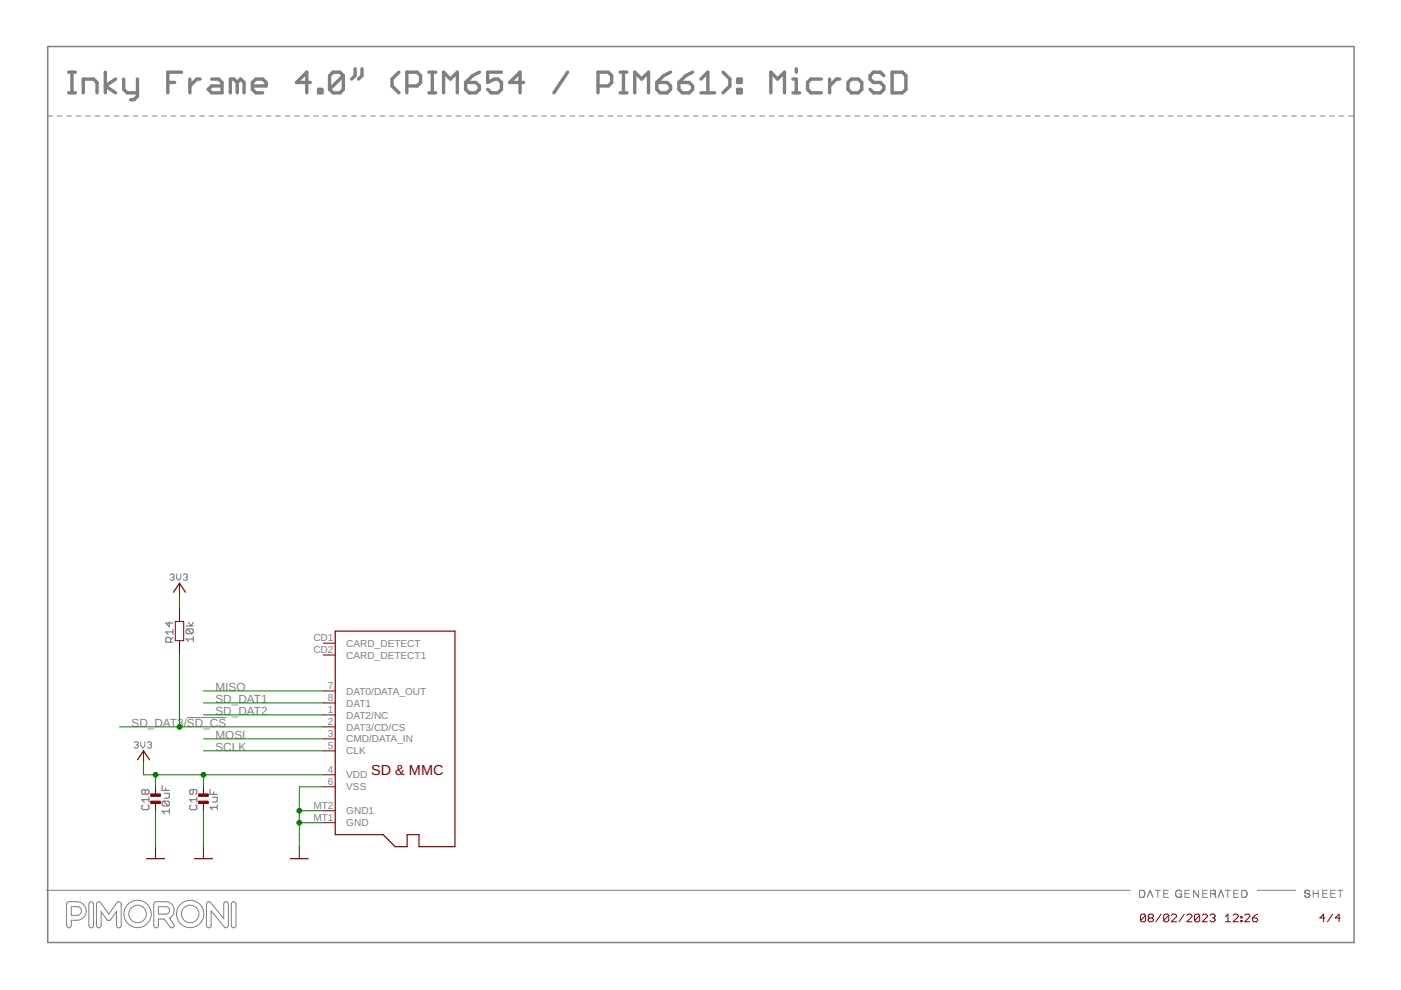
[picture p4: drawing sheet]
<svg xmlns="http://www.w3.org/2000/svg" width="297mm" height="210mm" viewBox="0 0 297 210" stroke-linecap="round" stroke-linejoin="round" font-family="sans-serif">
<g fill="none" stroke="#808080" stroke-width=".21">
<path d="M10.1 24.6h1M12.1 24.6h1M14.1 24.6h1.1M16.2 24.6h1M18.2 24.6h1M20.2 24.6h1M22.2 24.6h1M24.2 24.6h1M26.2 24.6h1M28.2 24.6h1.1M30.2 24.6h1.1M32.3 24.6h1"/>
<path d="M34.3 24.6h1M36.3 24.6h1M38.3 24.6h1M40.3 24.6h1M42.3 24.6h1M44.3 24.6h1.1M46.4 24.6h1M48.4 24.6h1M50.4 24.6h1M52.4 24.6h1M54.4 24.6h1M56.4 24.6h1"/>
<path d="M58.4 24.6h1.1M60.5 24.6h1M62.5 24.6h1M64.5 24.6h1M66.5 24.6h1M68.5 24.6h1M70.5 24.6h1M72.5 24.6h1M74.5 24.6h1M76.6 24.6h1M78.6 24.6h1M80.6 24.6h1"/>
<path d="M82.6 24.6h1M84.6 24.6h1M86.6 24.6h1M88.6 24.6h1M90.6 24.6h1.1M92.7 24.6h1M94.7 24.6h1M96.7 24.6h1M98.7 24.6h1M100.7 24.6h1M102.7 24.6h1M104.7 24.6h1"/>
<path d="M106.7 24.6h1.1M108.8 24.6h1M110.8 24.6h1M112.8 24.6h1M114.8 24.6h1M116.8 24.6h1M118.8 24.6h1M120.8 24.6h1.1M122.9 24.6h1M124.9 24.6h1M126.9 24.6h1M128.9 24.6h1"/>
<path d="M130.9 24.6h1M132.9 24.6h1M134.9 24.6h1.1M136.9 24.6h1.1M139 24.6h1M141 24.6h1M143 24.6h1M145 24.6h1M147 24.6h1M149 24.6h1.1M151 24.6h1.1M153.1 24.6h1"/>
<path d="M155.1 24.6h1M157.1 24.6h1M159.1 24.6h1M161.1 24.6h1M163.1 24.6h1M165.1 24.6h1M167.2 24.6h1M169.2 24.6h1M171.2 24.6h1M173.2 24.6h1M175.2 24.6h1M177.2 24.6h1"/>
<path d="M179.2 24.6h1M181.3 24.6h.9M183.3 24.6h1M185.3 24.6h1M187.3 24.6h1M189.3 24.6h1M191.3 24.6h1M193.3 24.6h1M195.3 24.6h1M197.3 24.6h1.1M199.4 24.6h1M201.4 24.6h1"/>
<path d="M203.4 24.6h1M205.4 24.6h1M207.4 24.6h1M209.4 24.6h1M211.4 24.6h1M213.4 24.6h1.1M215.5 24.6h1M217.5 24.6h1M219.5 24.6h1M221.5 24.6h1M223.5 24.6h1M225.5 24.6h1"/>
<path d="M227.5 24.6h1.1M229.6 24.6h1M231.6 24.6h1M233.6 24.6h1M235.6 24.6h1M237.6 24.6h1M239.6 24.6h1M241.6 24.6h1.1M243.6 24.6h1.1M245.7 24.6h1M247.7 24.6h1M249.7 24.6h1"/>
<path d="M251.7 24.6h1M253.7 24.6h1M255.7 24.6h1.1M257.7 24.6h1.1M259.8 24.6h1M261.8 24.6h1M263.8 24.6h1M265.8 24.6h1M267.8 24.6h1M269.8 24.6h1M271.8 24.6h1M273.9 24.6h1"/>
<path d="M275.9 24.6h1M277.9 24.6h1M279.9 24.6h1M281.9 24.6h1M283.9 24.6h1M285.9 24.6h1M36 121.9l.3-.2h.4l.2 .2-.2 .5M36.5 122.4h.2M36.7 122.4l.2 .2-.2 .4h-.4l-.3-.2M37.4 121.7v.9l.5 .4 .4-.4v-.9M38.9 121.9l.2-.2h.4l.2 .2-.2 .5M39.3 122.4h.2"/>
<path d="M39.5 122.4l.2 .2-.2 .4h-.4l-.2-.2M28.4 157.5l.3-.2h.4l.2 .2v.2l-.2 .2M28.9 157.9h.2M29.1 157.9l.2 .3-.2 .4h-.4l-.3-.2M29.8 157.3v.9l.5 .4 .4-.4v-.9M31.2 157.5l.3-.2h.4l.2 .2-.2 .4M31.7 157.9h.2M31.9 157.9l.2 .3-.2 .4h-.4l-.3-.2M39.6 152.1h8.4M9.8 188.8h229.8M14.2 191.4l.4-.2a3.9 3.9 0 0 1 2.8 .3 1.96 1.96 0 0 1 .8 2.2 1.96 1.96 0 0 1-1.9 1.4h-1.2v1.1a.5 .5 0 0 1-.5 .5 .5 .5 0 0 1-.5-.5zM15.1 192.2h1.3a.92 .92 0 0 1 .9 1 .92 .92 0 0 1-.9 .9h-1.3z"/>
<path d="M18.9 191.4a.5 .5 0 0 1 .6-.2 .5 .5 0 0 1 .3 .5v4.5a.5 .5 0 0 1-.5 .5 .5 .5 0 0 1-.5-.5zM20.6 191.4l.4-.2 .3 .1 1.8 2.5 1.7-2.4a.49 .49 0 0 1 .6-.2 .49 .49 0 0 1 .3 .5v4.5a.5 .5 0 0 1-.5 .5 .5 .5 0 0 1-.5-.5v-2.9l-1.3 1.7-.3 .2-.4-.1-1.3-1.8v2.9a.5 .5 0 0 1-.5 .5 .5 .5 0 0 1-.5-.5zM32.7 191.4l.4-.2h2.1a1.85 1.85 0 0 1 1.7 1.4 1.85 1.85 0 0 1-1 2.1l.9 1.2a.5 .5 0 0 1 0 .7 .5 .5 0 0 1-.7 0l-1.3-1.7h-1.2v1.3a.5 .5 0 0 1-.5 .5 .5 .5 0 0 1-.5-.5zM33.6 192.2h1.6a.79 .79 0 0 1 .7 .8 .79 .79 0 0 1-.7 .8h-1.6zM44 191.3l.3-.1 .3 .1 2.8 3.5v-3.1a.5 .5 0 0 1 .6-.5 .5 .5 0 0 1 .4 .5v4.5l-.1 .4-.3 .1-.4-.1-2.8-3.5v3.1a.5 .5 0 0 1-.5 .5 .5 .5 0 0 1-.5-.5v-4.5zM49.1 191.4a.5 .5 0 0 1 .6-.2 .5 .5 0 0 1 .3 .5v4.5a.5 .5 0 0 1-.5 .5 .5 .5 0 0 1-.5-.5zM241.6 188.8h.6a.87 .87 0 0 1 .4 1.2l-.3 .2-.7 .1zM242.6 189v.1M243.2 190.3l.6-1.5 .6 1.5M244.9 188.8h1.1M245.5 188.8v1.5M246.7 189.5h.9"/>
<path d="M247.7 188.8h-1v1.5h1M250 189.5h.5M250.2 188.8h.1M250.4 188.9v.1M250.5 189.1a.72 .72 0 0 0-1-.2 .72 .72 0 0 0-.1 1.1 .72 .72 0 0 0 1 .1l.1-.6M250.5 189.5v.8M251.2 189.5h.9M252.2 188.8h-1v1.5h1M254.1 188.8v1.5l-1.1-1.5v1.5M255 189.5h.9M256 188.8h-1v1.5h1M257.3 189.5h.1"/>
<path d="M257.4 189.5h.1M257.5 189.5h-.8M257.5 189.5l.1 .2 .1 .5M257.5 188.8h.1M257.5 189.5h.1M257.6 188.8h.1M257.6 189.6h.1M257.6 189.7h.1M257.7 188.9v.4l-.2 .1M257.7 190h.1M257.7 189.3l-.2 .2M257.7 189l-.1-.2h-.9v1.5"/>
<path d="M257.7 190.2l.1 .1M257.7 190.2h.1M258.3 190.3l.6-1.5 .6 1.5M259.8 188.8h1.1M260.3 188.8v1.5M261.6 189.5h.9M262.6 188.8h-1v1.5h1M263.3 188.8h.6a.85 .85 0 0 1 .2 1.4l-.8 .1zM266.6 188.8h8.1M276.6 189.8l.2 .4M276.7 189.3l1 .4M276.7 189.3h.1"/>
<path d="M276.8 189.4h.1M276.9 188.8h-.1M276.9 188.8h.1M276.9 189.4h.1M277 188.8h.1M277 188.8l-.3 .2v.3M277 188.8a.46 .46 0 0 1 .6 .3M277 189.4l.1 .1M277.2 189.5h.1M277.4 189.5l.1 .1M277.5 189.6h.1M277.6 189.7l.1 .3"/>
<path d="M277.6 190l-.3 .3-.5-.2M277.7 190h-.1M278.4 188.8v1.5M278.4 189.4h1.1M279.5 188.8v1.5M280.5 189.5h.8M281.4 188.8h-.9v1.5h.9M282.2 189.5h.8M283.1 188.8h-.9v1.5h.9M283.6 188.8h1.1M284.2 188.8v1.5"/>
<circle cx="29.2" cy="193.8" r="2.9"/>
<circle cx="29.2" cy="193.8" r="1.86"/>
<circle cx="40.3" cy="193.8" r="2.9"/>
<circle cx="40.3" cy="193.8" r="1.86"/>
</g>
<path d="M10.1 9.9h277v189.9h-277z" fill="none" stroke="#808080" stroke-width=".32"/>
<g fill="none" stroke="#808080" stroke-width=".25">
<path d="M35.9 131.8v1.1l-.8-.8h1.6M36.2 136.1v-.7l-.3-.3h-.5l-.3 .3v.7h1.6M36.7 135.1l-.5 .5M36.7 134h-1.6l.5 .5M36.7 133.5v1M39.5 132.7h1.5M39.7 133.3h1l.3 .3v.5l-.3 .3M39.7 133.3l-.2 .3v.5l.2 .3h1M39.7 133.3l1 1.1M40 132l.5 .7 .5-.7M41 135.5h-1.5l.5 .5M41 135v1"/>
<path d="M30.3 170.7l-.2 .2v.5l.2 .3h1l.3-.3v-.5l-.3-.2M30.8 167.7l-.2-.3h-.3l-.2 .3v.5l.2 .2h.3l.2-.2M30.8 167.7l.3-.3h.2l.3 .3v.5l-.3 .2h-.2l-.3-.2M30.8 167.7v.5M31.6 169.5h-1.5l.5 .6M31.6 169v1.1M34.4 166.6v1h1.5M34.6 169.9h1l.3 .2v.5l-.3 .3M34.6 169.9l-.2 .2v.5l.2 .3h1M34.6 169.9l1 1M34.9 168.2h1v.8l-.3 .2h-.7M35.1 167.1v.5"/>
<path d="M35.9 172h-1.5l.5 .5M35.9 171.5v1M40.5 170.7l-.3 .2v.5l.3 .3h1l.2-.3v-.5l-.2-.2M41 167.4v.8l-.3 .2h-.2l-.3-.2v-.5l.3-.3h1l.2 .3v.5l-.2 .2M41.7 169v1.1M41.7 169.5h-1.5l.5 .6M44.5 167.4v1h1.6M45 169h1.1v.8l-.3 .3h-.8M45.3 167.9v.5M46.1 171.2h-1.6l.5 .5M46.1 170.7v1"/>
</g>
<g fill="none" stroke="#800000" stroke-width=".21">
<path d="M37.2 131.8h1.7v4h-1.7zM38.1 123.7v2.5M38.1 128.7v3.1M38.1 135.8v3.1M68.5 136.4h2.6M68.5 138.9h2.6M30.4 159.2v2.5M68.5 154.1h2.6M68.5 156.7h2.6M68.5 159.2h2.6M68.5 146.5h2.6M68.5 149h2.6"/>
<path d="M68.5 151.6h2.6M33 166.8v1.7M33 170.2v1.7M33 179.5v2.6M43.1 166.8v1.7M43.1 170.2v1.7M43.1 179.5v2.6M63.5 179.5v2.6M68.5 166.8h2.6M68.5 164.3h2.6M68.5 174.4h2.6M68.5 171.9h2.6"/>
<path d="M242.9 194.1l-.3-.3h-.5l-.3 .3v1.1M242.9 194.1v1.1l-.3 .2h-.5l-.3-.2M242.9 194.1l-1.1 1.1M243.7 194.6l-.3-.2v-.3l.3-.3h.6l.2 .3v.3l-.2 .2M243.7 194.6l-.3 .3v.3l.3 .2h.6l.2-.2v-.3l-.2-.3M243.7 194.6h.6M246.2 193.8l-1.1 1.6M247.8 194.1l-.3-.3h-.5l-.3 .3v1.1M247.8 194.1v1.1l-.3 .2h-.5l-.3-.2M247.8 194.1l-1.1 1.1M248.3 194.1l.3-.3h.6l.2 .3v.3l-1.1 1h1.1M251.1 193.8l-1.1 1.6"/>
<path d="M251.6 194.1l.3-.3h.6l.2 .3v.3l-1.1 1h1.1M254.4 194.1l-.3-.3h-.6l-.2 .3v1.1M254.4 194.1v1.1l-.3 .2h-.6l-.2-.2M254.4 194.1l-1.1 1.1M254.9 194.1l.3-.3h.5l.3 .3v.3l-1.1 1h1.1M256.5 194.1l.3-.3h.6l.2 .3v.3l-.2 .2M257.1 194.6h.3M257.4 194.6l.2 .3v.3l-.2 .2h-.6l-.3-.2M259.8 195.4h1.1M259.8 194.4l.5-.6v1.6M261.5 194.1l.2-.3h.6l.2 .3v.3l-1 1h1M263.1 195.2h.3v.2h-.3z"/>
<path d="M263.1 194.4h.3v.2h-.3zM263.9 194.1l.3-.3h.5l.3 .3v.3l-1.1 1h1.1M265.5 194.6h.9l.2 .3v.3l-.2 .2h-.6l-.3-.2zM266.6 193.8l-.5 .3-.6 .5M280.9 194.6h-1.1l.8-.8v1.6M282.5 193.8l-1 1.6M284.2 194.6h-1.1l.8-.8v1.6"/>
</g>
<path d="M36.8 125.6l1.3-1.9 1.2 1.9M71.1 133.8h25.4v45.7h-7.7v-2.5h-2.5v2.5h-2.5l-2.6-2.5h-10.1zM29.2 161.1l1.2-1.9 1.3 1.9M31.1 182.1h3.8M41.2 182.1h3.8M61.6 182.1h3.8" fill="none" stroke="#800000" stroke-width=".25"/>
<g fill="#800000" stroke="#800000" stroke-width=".21">
<path d="M42.1 168.3h2.1v.5h-2.1z"/>
<path d="M42.1 169.9h2.1v.5h-2.1z"/>
<path d="M32 168.3h2v.5h-2z"/>
<path d="M32 169.9h2v.5h-2z"/>
</g>
<g fill="none" stroke="#008000" stroke-width=".21">
<path d="M38.1 126.2v2.5M38.1 138.9v15.2M25.4 154.1h43.1M43.1 146.5h25.4M43.1 156.7h25.4M43.1 159.2h25.4M43.1 149h25.4M43.1 151.6h25.4M30.4 161.7v2.6h38.1M33 164.3v2.5M33 171.9v7.6M43.1 164.3v2.5"/>
<path d="M43.1 171.9v7.6M63.5 171.9h5M63.5 174.4h5M68.5 166.8h-5v12.7"/>
</g>
<g fill="#008000" stroke="#008000" stroke-width=".21">
<circle cx="63.5" cy="171.9" r=".51"/>
<circle cx="63.5" cy="174.4" r=".51"/>
<circle cx="43.1" cy="164.3" r=".51"/>
<circle cx="33" cy="164.3" r=".51"/>
<circle cx="38.1" cy="154.1" r=".51"/>
</g>
<g fill="none" stroke="#808080" stroke-width=".72">
<path d="M14.5 19.7h1.5M14.5 15.3h1.5M15.3 15.3v4.4M17.7 19.7v-2.9h2.1l.8 .7v2.2M22.3 15.3v4.4M24.5 16.8l-2.2 1.4 2.2 1.5M26.2 16.8v2.1l.8 .8h2.1M29.1 16.8v3.6l-.7 .7h-.7M35.6 17.5h1.4M38.5 15.3h-2.9v4.4M40.3 16.8v2.9M42.4 16.8h-.7l-1.4 1.4"/>
<path d="M44.9 16.8h1.4l.8 .7v2.2h-2.2l-.7-.8 .7-.7h2.2M50.3 17.5l-.7-.7h-.8v2.9M50.3 17.5v2.2M50.3 17.5l.7-.7 .8 .7v2.2M53.5 18.2h2.9v-.7l-.7-.7h-1.4l-.8 .7v1.4l.8 .8h1.4M65.8 17.5h-2.9l2.1-2.2v4.4M67.5 18.9h.8v.8h-.8zM72.8 16v2.9l-.7 .8h-1.5l-.7-.8M72.8 16l-.7-.7h-1.5l-.7 .7v2.9M72.8 16l-2.9 2.9M75.3 14.6v1.4l-.8 .8M76.8 14.6v1.4l-.8 .8"/>
<path d="M84.6 15.3l-1.5 1.5v1.4l1.5 1.5M86.3 18.2h2.1l.8-.7v-1.5l-.8-.7h-2.1v4.4M90.9 19.7h1.5M90.9 15.3h1.5M91.7 15.3v4.4M94 19.7v-4.4l1.5 1.5 1.5-1.5v4.4M98.7 17.5h2.2l.7 .7v.7l-.7 .8h-1.5l-.7-.8zM101.6 15.3l-1.4 .7-1.5 1.5M106.3 15.3h-2.9v2.2l1.5-.7h.7l.7 .7v1.4l-.7 .8h-1.5l-.7-.8M111 17.5h-2.9l2.2-2.2v4.4M120.4 15.3l-3 4.4M126.8 18.2h2.2l.7-.7v-1.5l-.7-.7h-2.2v4.4"/>
<path d="M131.5 19.7h1.4M131.5 15.3h1.4M132.2 15.3v4.4M134.6 19.7v-4.4l1.4 1.5 1.5-1.5v4.4M139.3 17.5h2.1l.8 .7v.7l-.8 .8h-1.4l-.7-.8zM142.2 15.3l-1.5 .7-1.4 1.5M143.9 17.5h2.2l.8 .7v.7l-.8 .8h-1.4l-.8-.8zM146.9 15.3l-1.5 .7-1.5 1.5M148.6 19.7h2.9M148.6 16.8l1.5-1.5v4.4M153.3 15.3l1.4 1.5v1.4l-1.4 1.5M156.4 18.9h.7v.8h-.7z"/>
<path d="M156.4 16.8h.7v.7h-.7zM163.4 19.7v-4.4l1.5 1.5 1.4-1.5v4.4M168.1 19.7h1.4M168.1 16.8h.7v2.9M168.8 14.6v.7M174.1 16.8h-2.2l-.7 .7v1.4l.7 .8h2.2M175.9 16.8v2.9M178.1 16.8h-.7l-1.5 1.4M179.8 17.5l.7-.7h1.5l.7 .7v1.4l-.7 .8h-1.5l-.7-.8zM187.4 16l-.8-.7h-1.4l-.7 .7v.8l.7 .7h1.4l.8 .7v.7l-.8 .8h-1.4l-.7-.8M189.1 15.3h2.2l.8 .7v2.9l-.8 .8h-2.2z"/>
</g>
<text font-size="3.1" fill="#800000" x="78.7" y="164.3">SD &amp; MMC</text>
<g font-size="2.5" fill="#808080">
<text x="45.7" y="146.5">MISO</text>
<text x="45.7" y="149">SD_DAT1</text>
<text x="27.9" y="154.1">SD_DAT3/SD_CS</text>
<text x="45.7" y="151.6">SD_DAT2</text>
<text x="45.7" y="156.7">MOSI</text>
<text x="45.7" y="159.2">SCLK</text>
</g>
<g font-size="2.1" fill="#808080">
<text x="66.4" y="136">CD1</text>
<text x="73.4" y="137.1">CARD_DETECT</text>
<text x="66.4" y="138.5">CD2</text>
<text x="73.4" y="139.6">CARD_DETECT1</text>
<text x="69.5" y="146.1">7</text>
<text x="69.5" y="148.7">8</text>
<text x="73.4" y="147.3">DAT0/DATA_OUT</text>
<text x="73.4" y="149.8">DAT1</text>
<text x="69.5" y="153.8">2</text>
<text x="69.5" y="151.2">1</text>
<text x="73.4" y="154.9">DAT3/CD/CS</text>
<text x="73.4" y="152.3">DAT2/NC</text>
<text x="69.5" y="156.3">3</text>
<text x="69.5" y="158.8">5</text>
<text x="73.4" y="157.4">CMD/DATA_IN</text>
<text x="73.4" y="160">CLK</text>
<text x="69.5" y="166.5">6</text>
<text x="69.5" y="163.9">4</text>
<text x="73.4" y="167.6">VSS</text>
<text x="73.4" y="165">VDD</text>
<text x="66.4" y="171.5">MT2</text>
<text x="73.4" y="172.7">GND1</text>
<text x="66.4" y="174.1">MT1</text>
<text x="73.4" y="175.2">GND</text>
</g>
</svg>
